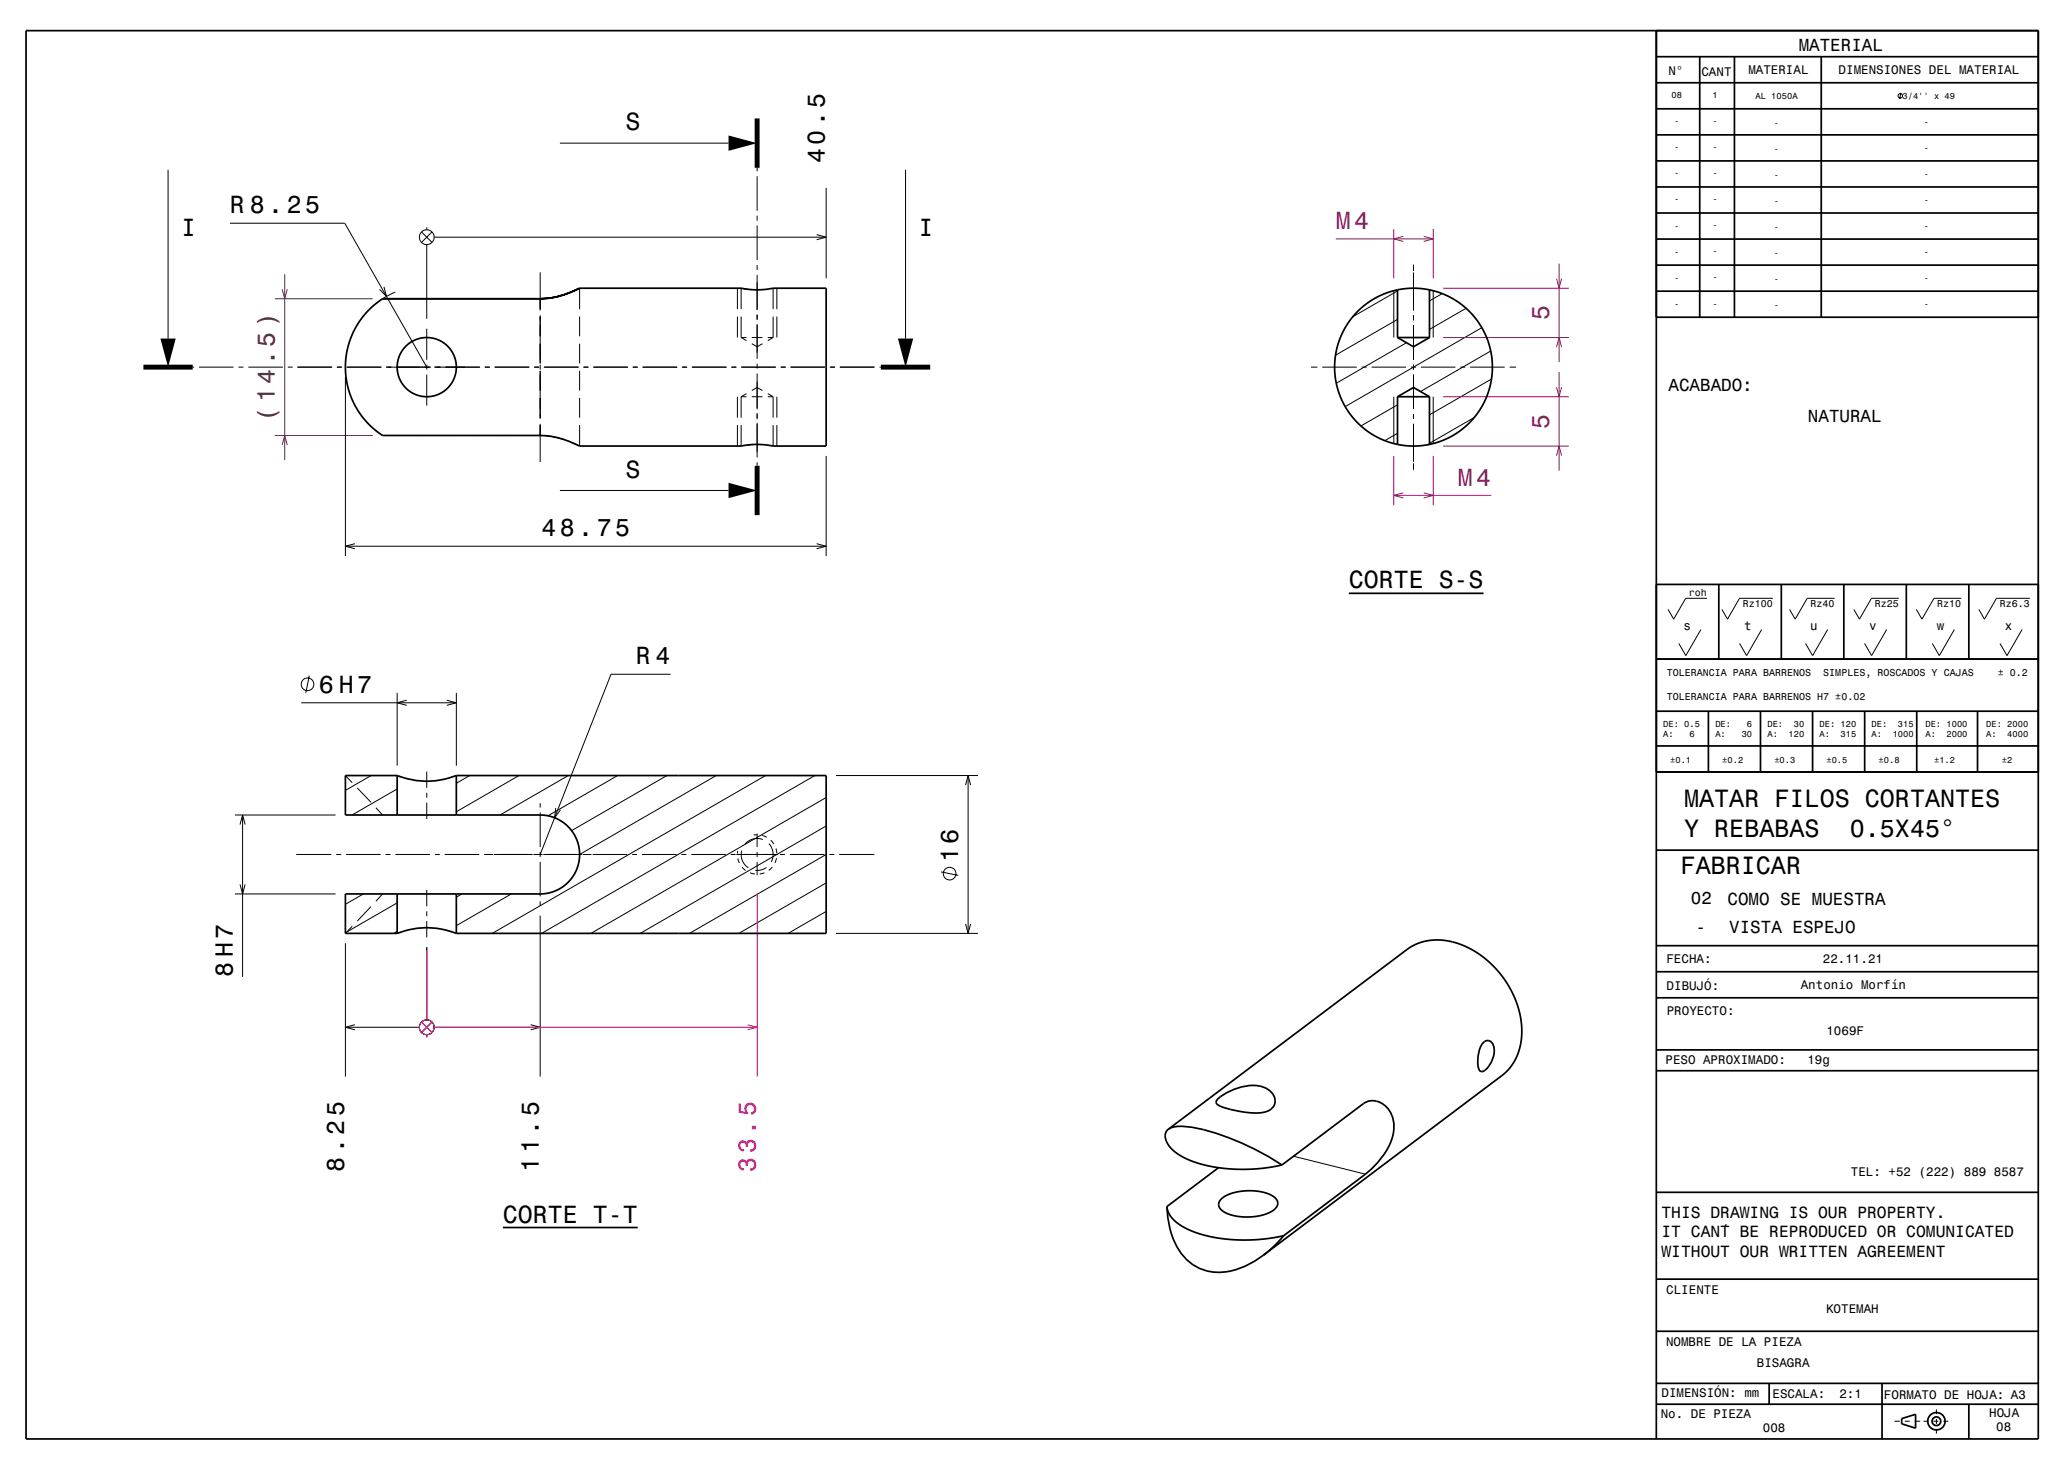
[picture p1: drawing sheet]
<svg xmlns="http://www.w3.org/2000/svg" width="420mm" height="297mm" viewBox="0 0 420 297" stroke-linecap="round" stroke-linejoin="round" font-family="sans-serif">
<g fill="none" stroke="#000" stroke-width=".2">
<path d="M385.5 18.8l-.2 1.2M34.1 34.4v34.2M113.5 29h34.3M153.5 34v.7M153.5 35.7v7M167.5 38.1v18.3M183.6 34.4v34.2M46.6 45.3h23.3l16.6 29.1M77.9 58.2l.5 1.9-1.4-1.4M80.2 59.2l-2.6 1.4M85.5 47l2.1 2.1M86.5 46.1v.5"/>
<path d="M86.5 49.6v15M87.6 47l-2.1 2.1M88 48.1h79.5M109.5 55.2v7.7M117.5 58.4v4.3M149.5 58.4v4.3M152.3 58.7l-2-.3v4.3M153.5 58.8h.1M153.5 43.7v1M153.5 45.7v7M153.5 53.7v1M153.5 55.7v7.2"/>
<path d="M156.8 58.4v4.3M157.5 58.4v4.3M165.6 47.6l1.9 .5-1.9 .5M282.7 58.9v9.5M283.4 59l-9.1 5.2M286.7 53.6v1.3M286.7 55.2v7.7M290.7 58.9v9.5M292.5 59.5l-2.6 1.5M39.1 74.4h.3M40.4 74.4h7M48.4 74.4h1"/>
<path d="M50.4 74.4h7M58.4 74.4h1M60.3 74.4h7.1M68.3 74.4h1.1M70 76.4v36.3M70.3 74.4h7.1M78.3 74.4h9.1M86.5 66.6v6.3M86.5 73.9v1M86.5 75.9v6.3M88 74.4h9.4M98.3 74.4h1.1"/>
<path d="M100.3 74.4h7.1M108.3 74.4h1.1M109.5 63.9v9.8M109.5 73.9v1M109.5 75.2v9.7M110.3 74.4h7.1M117.5 64.2v4M117.5 69.7v4M117.5 75.2v4M118.3 74.4h1.1M120.3 74.4h7.1M128.3 74.4h1.1"/>
<path d="M130.3 74.4h7.1M138.3 74.4h1.1M140.3 74.4h7.1M148.3 74.4h1.1M149.5 64.2v4.2M150.3 74.4h7.1M150.3 68.4h1.1M150.3 64.2v4.2M150.3 68.4l1.1 .7M151.4 79.8l-1.1 .6M152.5 68.4h2.1M152.5 79.2l1-.6 1.1 .6"/>
<path d="M152.5 69.7l1 .6 1.1-.6M153.5 63.7v1.2M153.5 65.7v7M153.5 73.7v1M153.5 75.7v7.3M155.7 68.4h1.1M155.7 79.8l1.1 .6M156.8 64.2v4.2M156.8 68.4l-1.1 .7M157.5 64.2v4.2M158.3 74.4h1.1M160.3 74.4h7.1"/>
<path d="M168.3 74.4h1.1M170.3 74.4h7.1M178.4 74.4h.2M265.9 74.4h1.3M268.2 74.4h7M276.2 74.4h1M278.2 74.4h7M283.4 64.8l-12.6 7.2M285.2 69.5l-14.2 8.2M286.2 74.4h1M286.7 63.9v1M286.7 65.9v7"/>
<path d="M286.7 73.9v1M286.7 75.9v7M288.2 74.4h7M296.2 74.4h1M297.3 62.5l-7.4 4.3M298.2 74.4h7M300.5 66.4l-27.7 16M302.3 71.2l-14.2 8.2M302.5 76.8l-12.6 7.3M306.2 74.4h1.3M77.6 88.3h4.2M83.3 88.3h4"/>
<path d="M88.8 88.3h4M94.3 88.3h4M99.8 88.3h4M105.3 88.3h4.7M109.5 85.9v7.8M110.4 88.3l1.7 .2 2.2 .6M113.5 99.4h34.3M117.5 86.2v4.2l-1.8-.8M117.5 80.7v4M149.5 80.4v4.3M149.5 86.2v4.2M150.3 80.4h1.1"/>
<path d="M150.3 80.4v4.3M150.3 86.2v4.2M150.5 90.4h-.1M152.5 80.4h2.1M153.5 90.1l-1.9 .1M153.5 83.7v1.3M153.5 85.7v7M153.5 93.7v.7M155.7 80.4h1.1M156.8 80.4v4.3M156.8 86.2v4.2M157.5 80.4v4.3"/>
<path d="M157.5 86.2v4.2M167.5 92.4v20.3M282.7 80.4v9.5M283.4 87.8l-2.6 1.5M283.4 82.1l-7.4 4.3M286.7 83.9v1M286.7 85.9v7.7M286.7 93.9v1.3M290.7 80.4v9.5M299 84.6l-9.1 5.3M70 110.7h97.5M72 110.2l-2 .5 2 .6"/>
<path d="M165.6 110.2l1.9 .5-1.9 .6M62.7 137l-.7 3.5M136 136.7h-12.1l-14.4 36.5M344.9 127.6l-3 5.3-1.4-2.4M346.2 121.3h-4.3l-2.5 4.2-1.1-2M357.3 127.6l-3.1 5.3-1.4-2.4M359.5 121.3h-6.7l-2.5 4.2-1.1-2M370.6 127.6l-3 5.3-1.4-2.4M372.1 121.3h-5.6l-2.4 4.2-1.2-2M382.6 127.6l-3 5.3-1.5-2.4M385.1 121.3h-5.6l-2.4 4.2-1.1-2M396.3 127.6l-3 5.3-1.4-2.4"/>
<path d="M397.8 121.3h-5.6l-2.4 4.2-1.2-2M410.1 127.6l-3.1 5.3-1.4-2.4M411.7 121.3h-6.8l-2.4 4.2-1.2-2M61.1 142.5h31.4M70 157.2l1.4 1.5M72.5 159.8l2.7 2.9M75.3 157.2l-5.3 3M80.5 159.9l-9.1 5.3M80.5 140.5v14.7M82.5 142l-2 .5 2 .5M86.5 156.4v3.3M90.6 142l1.9 .5-1.9 .5"/>
<path d="M92.5 140.5v14.7M95.3 157.2l-2.8 1.6M105.3 157.2l-12.8 7.4M115.3 157.2l-13.9 8M125.3 157.2l-14.2 8.2M135.3 157.2l-19.4 11.2M145.3 157.2l-27.8 16M155.3 157.2l-55.5 32M165.3 157.2l-55.5 32M169.5 157.2h28.8M195.8 159.2l.5-2 .6 2M196.3 157.2v32"/>
<path d="M47.6 165.2h20.4M48.7 179.3l.5 1.9 .5-1.9M48.7 167.2l.5-2 .5 2M49.2 165.2v32.8M60.1 173.2h7.1M68.2 173.2h1M70.2 173.2h7M76.2 163.8l1.4 1.4M78.2 173.2h1M80.2 173.2h7M86.5 160.7v1M86.5 162.7v3.3"/>
<path d="M88.2 173.2h1M90.2 173.2h7M98.2 173.2h1.8M100.2 173.2h7.8M108.2 173.2h1.8M109.5 162.8v.9M109.5 164.7v7M109.5 172.7v1M109.5 174.7v7M110.2 173.2h7.8M112.7 163.8l-.2 2 1.2-1.6M118.2 173.2h1.7"/>
<path d="M120.2 173.2h7M128.2 173.2h1M130.2 173.2h7M138.2 173.2h1M140.2 173.2h7M148.2 173.2h1M149.3 173.2h8.5M149.6 172.5v.5M149.6 174l.3 1M150.4 172.5a3.2 3.2 0 0 0 1.4 3.4M150.5 175.8l.7 .7M152.1 177l1 .2"/>
<path d="M153.5 169v2.7M153.5 172.7v1M153.5 174.7v2.7M153.6 169.2l-.7 .1M154.6 169.4l.9 .3M154.7 170.2a3.2 3.2 0 0 0-3.6 .9M155 176.9l-.9 .3M155.4 175.9a3.3 3.3 0 0 1-2.2 .5M155.9 171a3.3 3.3 0 0 1 .5 3.8M156.3 170.3l.6 .8M156.6 175.8l-.7 .7M157.4 172l.1 1"/>
<path d="M157.5 174l-.3 .9M158.2 173.2h1M160.2 173.2h7M167.5 179l-17.7 10.2M167.5 173.2l-27.7 16M167.5 167.5l-37.7 21.7M167.5 161.7l-47.7 27.5M168.2 173.2h1M170.2 173.2h7.1M190.8 176.8l3.5 .7M47.6 181.2h20.4M70 191.2v27.1"/>
<path d="M71.4 187.8l-1.4 1.4M73.7 181.2l-3.7 2.1M75.2 183.8l-2.7 2.9M77.6 181.2l-1.4 1.5M80.5 188.8l-.7 .4M80.5 183l-10.5 6.1M86.5 180.4v3.3M86.5 184.7v1M86.5 186.7v3.3M86.5 192v14.8M93.7 181.2l-1.2 .7M103.7 181.2l-11.2 6.5"/>
<path d="M109.5 182.7v.9M109.5 185.6v32.7M167.5 184.8l-7.7 4.4M169.5 189.2h28.8M195.8 187.3l.5 1.9 .6-1.9M70 208.3h15M72 207.7l-2 .6 2 .5M85.5 207.2l2.1 2.1M86.5 209.8v.5M87.6 207.2l-2.1 2.1M88 208.3h21.5M107.6 207.7l1.9 .6-1.9 .5"/>
<path d="M262.3 234.4l14.6 3.6M384.2 288.1h1.1M386.3 288.1h1M388.3 288.1h1.1M390.1 288.1h1M392.1 288.1h1M392.7 285.7v1M392.7 287.7v1M392.7 289.7v.9M394.1 288.1h1"/>
<circle cx="385.4" cy="19.4" r=".45"/>
<circle cx="86.5" cy="48.1" r="1.5"/>
<circle cx="62.4" cy="138.7" r="1.28"/>
<circle cx="192.6" cy="177.1" r="1.28"/>
<circle cx="86.5" cy="208.3" r="1.5"/>
</g>
<path d="M57.2 58.6l.5 2 .6-2M57.7 55.6v37.7M55.7 60.6h19.9M55.7 88.3h19.9M57.2 90.2l.5-1.9 .6 1.9" fill="none" stroke="#804000" stroke-width=".2"/>
<g fill="none" stroke="#ff0080" stroke-width=".2">
<path d="M86.5 192.6v14.2M153.5 181.1v37.2M85.5 207.2l2.1 2.1M86.5 209.8v.5M87.6 207.2l-2.1 2.1M88 208.3h65.5M151.6 207.7l1.9 .6-1.9 .5"/>
<circle cx="86.5" cy="208.3" r="1.5"/>
</g>
<g fill="none" stroke="#800080" stroke-width=".2">
<path d="M270.9 48.4h19.8M282.7 46.4v10M284.6 47.9l-1.9 .5 1.9 .5M288.7 47.9l2 .5-2 .5M290.7 46.4v10M292.7 58.4h25.5M315.7 56.5l.5 1.9 .5-1.9M316.2 53.4v20M292.7 68.4h25.5M315.7 70.4l.5-2 .5 2M315.7 78.5l.5 1.9 .5-1.9M316.2 75.4v20"/>
<path d="M282.7 92.4v10M284.6 99.9l-1.9 .5 1.9 .5M288.7 99.9l2 .5-2 .5M290.7 92.4v10M292.7 90.4h25.5M292.7 80.4h25.5M315.7 92.4l.5-2 .5 2M282.7 100.4h19.7"/>
</g>
<g fill="none" stroke="#000" stroke-width=".35">
<path d="M5.3 6.2h408.1v285.5h-408.1zM335.9 6.2v285.5M335.9 16.8h77.4M335.9 11.5h77.4M344.7 11.5v52.8M351.7 11.5v52.8M369.4 11.5v52.8M335.9 37.9h77.4M335.9 32.6h77.4M335.9 27.3h77.4M335.9 22.1h77.4M117.5 58.4h32.8l3.2 .4 3.3-.4h10.7v32h-10.7l-3.2-.3-3.3 .3h-32.8a17.5 17.5 0 0 0-8-2.1h-31.9l-1.7-1.3-1.5-1.4-1.2-1.5-1.1-1.7-1-2.1-.6-1.9-.3-1.9-.2-2 .2-2 .4-2.2 .6-1.9 .8-1.8 1.1-1.7 1.4-1.8 1.5-1.3 1.6-1.2h31.9"/>
<path d="M283.4 58.8l3.5-.4 1.8 .2 2 .3 1.6 .6 1.8 .8 2.7 1.8 2.5 2.5 1.8 3 .7 1.6 .5 1.9 .4 3.2-.1 1.8-.4 1.9-1.1 3.3-1.9 3-2.4 2.5-1.6 1.2-1.5 .8-3.3 1.2-3.5 .4-3.5-.3M283.4 58.8l-2.6 .7-2.5 1.3-2.2 1.6-1.7 1.8-1.6 2.2-1.2 2.5-.7 2.7-.2 2.7 .2 2.7 .7 2.7 1.1 2.5 1.5 2.3 1.9 2 2.2 1.6 2.3 1.1 2.8 .9M283.4 58.8v9.6M289.9 58.8v9.6M335.9 59h77.5M335.9 53.7h77.4M335.9 48.5h77.4M335.9 43.2h77.4M109.5 60.6a18.2 18.2 0 0 0 8-2.2l-.3 .2a17.2 17.2 0 0 1-7.7 2zM283.4 68.4l3.3 1.9 3.2-1.9M283.4 68.4h6.5M335.9 64.3h77.5"/>
<path d="M283.4 80.4l3.3-1.8 3.2 1.8M283.4 80.4v9.7M283.4 80.4h6.5M289.9 80.4v9.7M335.9 118.5h77.5M348.6 118.5v15.1M361.3 118.5v15.1M373.9 118.5v15.1M386.6 118.5v15.1M399.3 118.5v15.1M273.5 120.3h27.4M335.9 133.6h77.5"/>
<path d="M80.5 157.2a16 16 0 0 0 12 0M80.5 157.2h-10.5v8h39.5a8 8 0 0 1 8 8 8 8 0 0 1-8 8h-39.5v8h10.5M80.5 157.2v8M92.5 157.2h75v32h-75M92.5 157.2v8M335.9 156.5h77.5M335.9 144.2h77.5M335.9 151.2h77.5M346.5 144.2v12.3M357 144.2v12.3M367.6 144.2v12.3M378.2 144.2v12.3"/>
<path d="M388.7 144.2v12.3M401 144.2v12.3M335.9 172.4h77.5M80.5 189.2a16 16 0 0 1 12 0M80.5 181.2v8M92.5 181.2v8M335.9 191.7h77.5M335.9 197h77.5M301 211.2a1.22 1.22 0 0 1 1.3-.1 1.22 1.22 0 0 1 .7 1.1 5.1 5.1 0 0 1-2.3 5l-.3 .1a1.84 1.84 0 0 1-.7-1.9 5.7 5.7 0 0 1 1.3-4.2zM335.9 202.3h77.5M335.9 217.1h77.5M335.9 212.8h77.5"/>
<path d="M236.9 228.9l48.5-36.4 1.8-1.1 1.8-.6 2.4-.2 2.3 .2 2.6 .7 2.3 1.1 2.2 1.4 2 1.8 2 2.3 1.4 2.3 1.2 2.4 .8 2.5 .4 2.6v2.6l-.4 2.1-.8 2.1-1.3 1.9-1.5 1.5-48.4 36.4M236.9 228.9a4.6 4.6 0 0 1 2.8-.6 43.1 43.1 0 0 1 17.6 6.2l2.7 1.7M236.9 228.9a2.36 2.36 0 0 0-.1 3l1.4 1.5 1.9 1.3 2.7 1.1 3.2 .8 3.1 .4 3.7 .1 3.8-.3 3.4-.6M246.9 222.8a10.8 10.8 0 0 1 8.8-2.6 3.2 3.2 0 0 1 2.8 3.5 3.4 3.4 0 0 1-3.5 2 20.4 20.4 0 0 1-8.1-1.8l-.3-.4zM247.1 236.7l-10.4 7.9M260 236.2l16.5-12.5a3.8 3.8 0 0 1 5.5 1.8 8.2 8.2 0 0 1-1.3 8.5l-1.3 1.7-2.5 2.3-16.6 12.5M102 248.9h27.3M236.7 244.6l.1 .9 .4 .8 .7 .9 1 .8 2.4 1.4 3.3 1.1 3.7 .7 4.4 .2 4-.3 3.6-.6M236.7 244.6a15.8 15.8 0 0 0 3.9 10.7 9.8 9.8 0 0 0 10 2.1l2-.7 1.8-1 1.8-1.2M247.7 243.1a10.3 10.3 0 0 1 8.4-1.4 3.3 3.3 0 0 1 3 2.2 3 3 0 0 1-2.5 2.3l-2.8 .5a8.2 8.2 0 0 1-6.3-1.6 1.37 1.37 0 0 1 .2-2zM260.3 250.5l-2 2.2-2.1 1.8M335.9 259.3h77.5"/>
<path d="M335.9 241.7h77.5M335.9 269.9h77.5M335.9 284.7h77.5M335.9 280.5h77.5M358.8 280.5v4.2M381.7 280.5v11.2M385.7 287.6l2.8-.9v2.8l-2.8-.8zM399.3 284.7v7"/>
<circle cx="86.5" cy="74.4" r="6"/>
<circle cx="392.7" cy="288.1" r="1.76"/>
<circle cx="392.7" cy="288.1" r=".88"/>
</g>
<path d="M153.5 24v10M29.1 74.4h10M178.6 74.4h10M153.5 94.4v10" fill="none" stroke="#000" stroke-width="1" stroke-linecap="butt"/>
<g fill="#000">
<path d="M147.8 27.5l5.7 1.5-5.7 1.6z" fill-rule="evenodd"/>
<path d="M32.5 68.6h3.1l-1.5 5.8z" fill-rule="evenodd"/>
<path d="M182.1 68.6h3.1l-1.6 5.8z" fill-rule="evenodd"/>
<path d="M147.8 97.9l5.7 1.5-5.7 1.6z" fill-rule="evenodd"/>
</g>
<g font-size="5.1">
<text x="341.5" y="163.5">MATAR FILOS CORTANTES</text>
<text x="341.5" y="169.6">Y REBABAS</text>
<text x="375.1" y="169.6">0.5X45°</text>
<text x="340.8" y="177.2">FABRICAR</text>
</g>
<g font-size="5">
<text x="126.9" y="26.4">S</text>
<text x="167.3" y="33.1" transform="rotate(-90 167.3 33.1)">40.5</text>
<text x="36.7" y="47.8">I</text>
<text x="46.6" y="43.3">R 8.25</text>
<text x="186.3" y="47.8">I</text>
<text x="126.9" y="96.8">S</text>
<text x="109.8" y="108.7">48.75</text>
<text x="273.5" y="119.3">CORTE S-S</text>
<text x="128.9" y="134.7">R 4</text>
<text x="64.7" y="140.5">6 H7</text>
<text x="194.3" y="174.8" transform="rotate(-90 194.3 174.8)">16</text>
<text x="47.2" y="198" transform="rotate(-90 47.2 198)">8 H7</text>
<text x="69.8" y="237.5" transform="rotate(-90 69.8 237.5)">8.25</text>
<text x="109.3" y="237.5" transform="rotate(-90 109.3 237.5)">11.5</text>
<text x="102" y="247.9">CORTE T-T</text>
</g>
<g font-size="5" fill="#800080">
<text x="270.9" y="46.4">M4</text>
<text x="314.2" y="64.9" transform="rotate(-90 314.2 64.9)">5</text>
<text x="314.2" y="86.9" transform="rotate(-90 314.2 86.9)">5</text>
<text x="295.7" y="98.4">M4</text>
</g>
<text font-size="5" fill="#804000" x="55.7" y="85.6" transform="rotate(-90 55.7 85.6)">( 14.5 )</text>
<text font-size="5" fill="#ff0080" x="153.3" y="237.5" transform="rotate(-90 153.3 237.5)">33.5</text>
<g font-size="3.6">
<text x="364.8" y="10.3">MATERIAL</text>
<text x="338.4" y="79.3">ACABADO:</text>
<text x="366.7" y="85.6">NATURAL</text>
<text x="342.9" y="183.3">02</text>
<text x="350.3" y="183.5">COMO SE MUESTRA</text>
<text x="343.9" y="189.2">-</text>
<text x="350.7" y="189.1">VISTA ESPEJO</text>
</g>
<g font-size="3.3">
<text x="337" y="246.8">THIS DRAWING IS OUR PROPERTY.</text>
<text x="337" y="250.8">IT CAN´T BE REPRODUCED OR COMUNICATED</text>
<text x="337" y="254.7">WITHOUT OUR WRITTEN AGREEMENT</text>
</g>
<g font-size="2.5">
<text x="338.3" y="15.2">N°</text>
<text x="345.1" y="15.3">CANT</text>
<text x="354.6" y="15">MATERIAL</text>
<text x="372.9" y="15">DIMENSIONES DEL MATERIAL</text>
<text x="341.4" y="127.6">s</text>
<text x="353.7" y="127.6">t</text>
<text x="367.1" y="127.6">u</text>
<text x="379.1" y="127.6">v</text>
<text x="392.8" y="127.6">w</text>
<text x="406.6" y="127.6">x</text>
<text x="338" y="195.2">FECHA:</text>
<text x="369.7" y="195.2">22.11.21</text>
<text x="338" y="200.7">DIBUJÓ:</text>
<text x="365.2" y="200.5">Antonio Morfín</text>
<text x="338" y="205.8">PROYECTO:</text>
<text x="370.4" y="209.8">1069F</text>
<text x="337.8" y="215.7">PESO APROXIMADO:</text>
<text x="366.5" y="215.8">19g</text>
<text x="375.4" y="238.4">TEL: +52 (222) 889 8587</text>
<text x="337.9" y="262.3">CLIENTE</text>
<text x="370.3" y="266.2">KOTEMAH</text>
<text x="337.9" y="272.9">NOMBRE DE LA PIEZA</text>
<text x="356.3" y="277.2">BISAGRA</text>
<text x="336.8" y="287.4">No. DE PIEZA</text>
<text x="337" y="283.3">DIMENSIÓN: mm</text>
<text x="359.5" y="283.4">ESCALA:</text>
<text x="373" y="283.4">2:1</text>
<text x="382.1" y="283.6">FORMATO DE HOJA: A3</text>
<text x="403.4" y="287.2">HOJA</text>
<text x="357.5" y="290.4">008</text>
<text x="404.8" y="290.1">08</text>
</g>
<g font-size="2">
<text x="342.5" y="120.9">roh</text>
<text x="353.4" y="123.1">Rz100</text>
<text x="367.2" y="123.1">Rz40</text>
<text x="380.2" y="123.1">Rz25</text>
<text x="392.9" y="123.1">Rz10</text>
<text x="405.5" y="123.1">Rz6.3</text>
<text x="338" y="137">TOLERANCIA PARA BARRENOS</text>
<text x="369.8" y="137">SIMPLES, ROSCADOS Y CAJAS</text>
<text x="405.2" y="137">± 0.2</text>
<text x="338" y="141.9">TOLERANCIA PARA BARRENOS H7 ±0.02</text>
</g>
<g font-size="1.8">
<text x="339" y="19.9">08</text>
<text x="347.3" y="19.9">1</text>
<text x="356" y="20.2">AL 1050A</text>
<text x="385.8" y="20">3/4'' x 49</text>
<text x="339.5" y="25.2">-</text>
<text x="347.3" y="25.2">-</text>
<text x="359.8" y="25.4">-</text>
<text x="390.2" y="25.3">-</text>
<text x="339.5" y="30.5">-</text>
<text x="339.5" y="35.8">-</text>
<text x="347.3" y="30.5">-</text>
<text x="347.3" y="35.7">-</text>
<text x="359.8" y="30.7">-</text>
<text x="390.2" y="30.6">-</text>
<text x="390.2" y="35.9">-</text>
<text x="339.5" y="41">-</text>
<text x="347.3" y="41">-</text>
<text x="359.8" y="36">-</text>
<text x="359.8" y="41.3">-</text>
<text x="390.2" y="41.2">-</text>
<text x="339.5" y="46.3">-</text>
<text x="347.3" y="46.3">-</text>
<text x="359.8" y="46.6">-</text>
<text x="390.2" y="46.5">-</text>
<text x="339.5" y="51.6">-</text>
<text x="347.3" y="51.6">-</text>
<text x="359.8" y="51.9">-</text>
<text x="390.2" y="51.7">-</text>
<text x="339.5" y="56.9">-</text>
<text x="347.3" y="56.9">-</text>
<text x="359.8" y="57.2">-</text>
<text x="390.2" y="57">-</text>
<text x="339.5" y="62.2">-</text>
<text x="347.3" y="62.1">-</text>
<text x="359.8" y="62.4">-</text>
<text x="390.2" y="62.3">-</text>
<text x="337.3" y="147.3">DE: 0.5</text>
<text x="337.3" y="149.4">A:</text>
<text x="342.7" y="149.4">6</text>
<text x="347.9" y="147.3">DE:</text>
<text x="347.9" y="149.4">A:</text>
<text x="353.2" y="149.4">30</text>
<text x="354.3" y="147.3">6</text>
<text x="358.4" y="147.3">DE:</text>
<text x="358.4" y="149.4">A:</text>
<text x="362.7" y="149.4">120</text>
<text x="363.8" y="147.3">30</text>
<text x="369" y="147.3">DE: 120</text>
<text x="369" y="149.4">A:</text>
<text x="373.3" y="149.4">315</text>
<text x="379.6" y="147.3">DE:</text>
<text x="379.6" y="149.4">A:</text>
<text x="383.8" y="149.4">1000</text>
<text x="384.9" y="147.3">315</text>
<text x="390.5" y="147.3">DE: 1000</text>
<text x="390.5" y="149.4">A:</text>
<text x="394.8" y="149.4">2000</text>
<text x="402.8" y="147.3">DE: 2000</text>
<text x="402.8" y="149.4">A:</text>
<text x="407.1" y="149.4">4000</text>
<text x="338.7" y="154.7">±0.1</text>
<text x="349.3" y="154.7">±0.2</text>
<text x="359.8" y="154.7">±0.3</text>
<text x="370.4" y="154.7">±0.5</text>
<text x="381" y="154.7">±0.8</text>
<text x="392.2" y="154.7">±1.2</text>
<text x="406" y="154.7">±2</text>
</g>
</svg>
